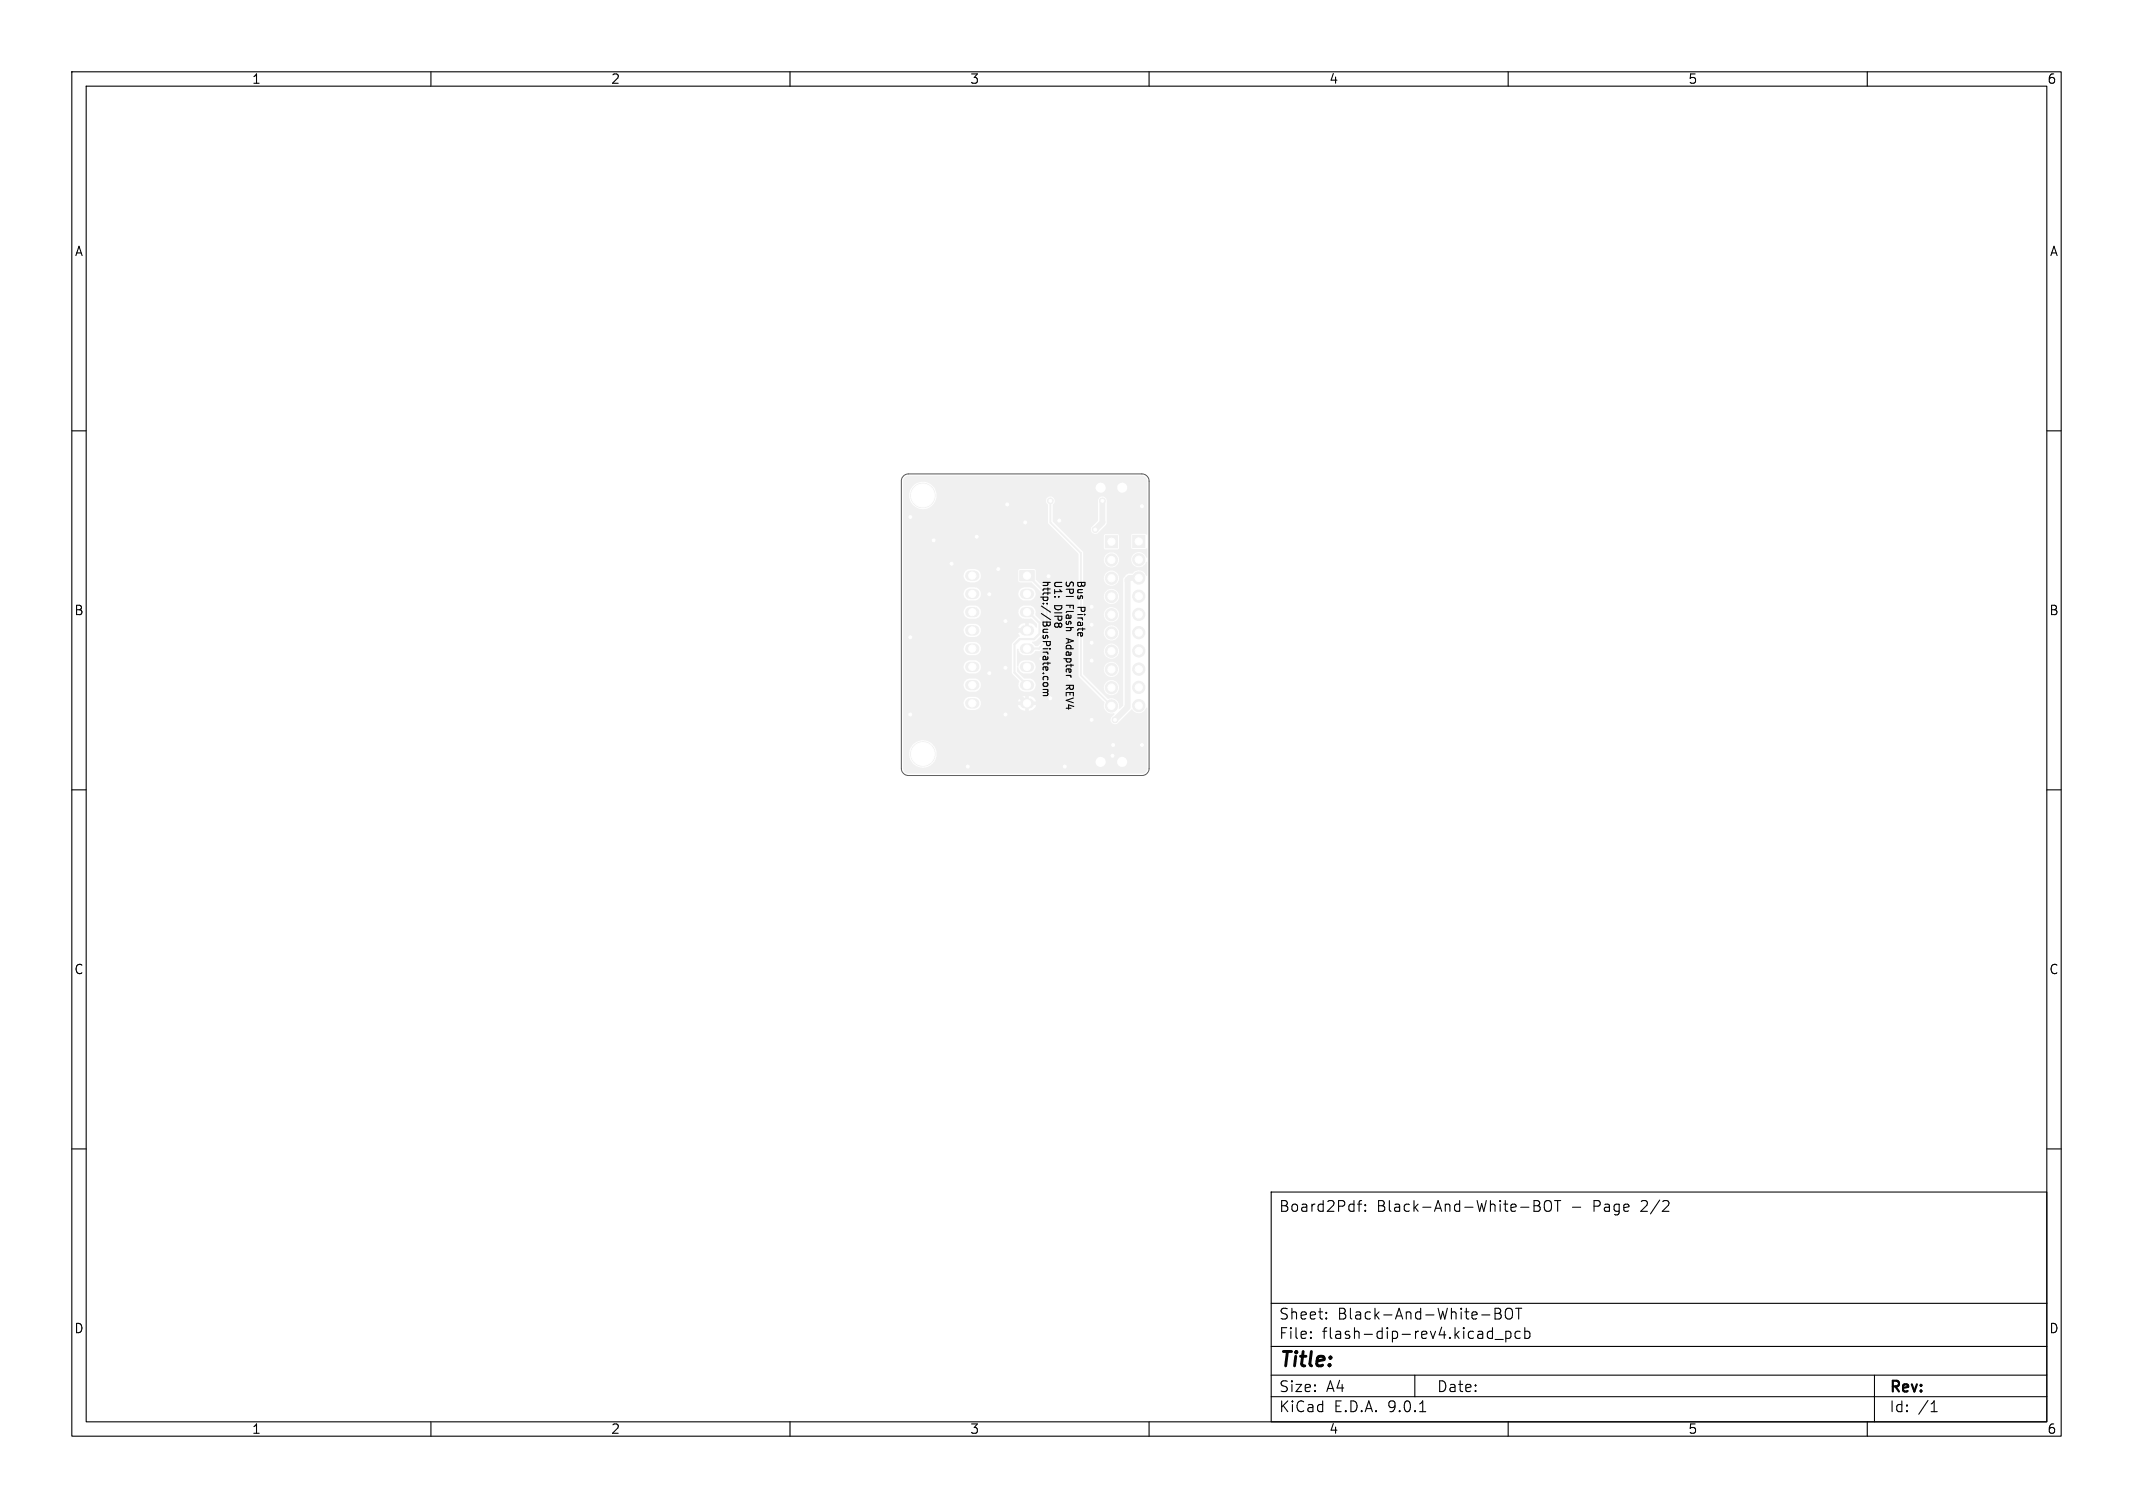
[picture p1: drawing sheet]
<svg xmlns="http://www.w3.org/2000/svg" width="297mm" height="210mm" viewBox="0 0 297 210" stroke-linecap="round" stroke-linejoin="round" font-family="sans-serif">
<g fill="#f0f0f0" stroke="#f0f0f0" stroke-width=".14">
<path d="M142 79.5h2v1.4h-2z"/>
<path d="M157.7 74.6h1.7v1.7h-1.7z"/>
<path d="M153.9 74.6h1.7v1.7h-1.7z"/>
<circle cx="158.6" cy="77.9" r=".85"/>
<circle cx="158.6" cy="80.5" r=".85"/>
<circle cx="158.6" cy="83" r=".85"/>
<circle cx="158.6" cy="85.6" r=".85"/>
<circle cx="158.6" cy="88.1" r=".85"/>
<circle cx="158.6" cy="90.6" r=".85"/>
<circle cx="158.6" cy="93.2" r=".85"/>
<circle cx="158.6" cy="95.7" r=".85"/>
<circle cx="158.6" cy="98.3" r=".85"/>
<circle cx="154.8" cy="78" r=".85"/>
<circle cx="154.8" cy="80.5" r=".85"/>
<circle cx="154.8" cy="83.1" r=".85"/>
<circle cx="154.8" cy="85.6" r=".85"/>
<circle cx="154.8" cy="88.1" r=".85"/>
<circle cx="154.8" cy="90.7" r=".85"/>
<circle cx="154.8" cy="93.2" r=".85"/>
<circle cx="154.8" cy="95.8" r=".85"/>
<circle cx="154.8" cy="98.3" r=".85"/>
<circle cx="128.5" cy="69" r="1.7"/>
<circle cx="128.5" cy="105" r="1.7"/>
<circle cx="146.3" cy="69.7" r=".4"/>
<circle cx="153.5" cy="69.7" r=".4"/>
<circle cx="152.5" cy="73.8" r=".4"/>
<circle cx="155.3" cy="100.2" r=".4"/>
<circle cx="140" cy="99.5" r=".4"/>
<circle cx="148.3" cy="106.8" r=".4"/>
<circle cx="126.8" cy="72" r=".4"/>
<circle cx="152" cy="87" r=".4"/>
<circle cx="134.8" cy="106.8" r=".4"/>
<circle cx="152" cy="92" r=".4"/>
<circle cx="126.8" cy="88.7" r=".4"/>
<circle cx="146.3" cy="97.3" r=".4"/>
<circle cx="152" cy="89.5" r=".4"/>
<circle cx="140.3" cy="70.3" r=".4"/>
<circle cx="137.8" cy="93.8" r=".4"/>
<circle cx="152" cy="100.2" r=".4"/>
<circle cx="154.9" cy="105.2" r=".4"/>
<circle cx="159" cy="103.8" r=".4"/>
<circle cx="149" cy="94.5" r=".4"/>
<circle cx="159" cy="70.5" r=".4"/>
<circle cx="130" cy="75.3" r=".4"/>
<circle cx="137.8" cy="82.8" r=".4"/>
<circle cx="142.8" cy="72.8" r=".4"/>
<circle cx="136" cy="74.8" r=".4"/>
<circle cx="147.5" cy="72.5" r=".4"/>
<circle cx="132.5" cy="78.5" r=".4"/>
<circle cx="146" cy="80.3" r=".4"/>
<circle cx="140" cy="93" r=".4"/>
<circle cx="140" cy="86.5" r=".4"/>
<circle cx="139" cy="79.3" r=".4"/>
<circle cx="155" cy="103.8" r=".4"/>
<circle cx="152" cy="84.5" r=".4"/>
<circle cx="126.8" cy="99.5" r=".4"/>
</g>
<g fill="none" stroke="#f0f0f0" stroke-width="1.4">
<path d="M135.1 82.7h.6M135.1 85.3h.6M135.1 87.8h.6M135.1 90.3h.6M135.1 92.9h.6M135.1 95.4h.6M135.1 98h.6M135.1 80.2h.6M142.7 82.7h.6M142.7 85.3h.6M142.7 87.8h.6M142.7 90.3h.6"/>
<path d="M142.7 92.9h.6M142.7 95.4h.6M142.7 98h.6"/>
</g>
<path d="M146.3 69.8v3l4.2 4.2v17l4.3 4.3" fill="none" stroke="#f0f0f0" stroke-width=".25"/>
<path d="M143 80.2h.2l2.6 2.6v6.5M143 90.3h1.7M143 85.3h.3l1.5 1.5M144.8 88.3l-.8 .7h-2l-.7 .8v3.9l1.7 1.7" fill="none" stroke="#f0f0f0" stroke-width=".3"/>
<path d="M153.5 69.8v3l-1 1M158.6 80.5h-1.3l-.3 .3v17.7l-1.7 1.8" fill="none" stroke="#f0f0f0" stroke-width=".81"/>
<path d="M143 87.8h-1.3l-1.7 1.7v5.5l3 3" fill="none" stroke="#f0f0f0" stroke-width=".61"/>
<path d="M126 66.5l.5-.2h32.5a.75 .75 0 0 1 .8 .7v.9h-2.8a.7 .7 0 0 0-.7-.7 .7 .7 0 0 0-.7 .7h-1.6l-.1-.2a.7 .7 0 0 0-1.1-.3 .7 .7 0 0 0 .2 1.2 .7 .7 0 0 0 1-.7h1.6v.1a.7 .7 0 0 0 .7 .6 .7 .7 0 0 0 .7-.7h2.8v1h-29.4v-.3a1.9 1.9 0 0 0-3.1-1.1 1.9 1.9 0 0 0 .4 3.2 1.9 1.9 0 0 0 2.7-1.8h29.4v.8h-5.7v-.2a.61 .61 0 0 0-.7-.4 .61 .61 0 0 0-.5 .6v2.8l-.9 .9a.61 .61 0 0 0 .1 .8 .61 .61 0 0 0 .8 0l1.2-1.2v-3.3h5.7l-.1 4.7h-2l-.2 .2h-1.7l-.2-.2h-1.7l-.2 .2v1.7l.2 .2h1.8l.1-.2v-1.7h1.7l.1 1.8 1.8 .1 .3-.2 .1 1.3-.2 .1a1.07 1.07 0 0 0-1.1-.8 1.07 1.07 0 0 0-1 1h-1.7v-.2a1.06 1.06 0 0 0-1.8-.5 1.06 1.06 0 0 0 .4 1.8 1.06 1.06 0 0 0 1.4-1.1h1.7v.1a1.08 1.08 0 0 0 1 1 1.08 1.08 0 0 0 1.1-.8l.2 .1v1.8l-.2 .1a1.11 1.11 0 0 0-1.9-.3h-.7l-.5 .5h-.7a1.06 1.06 0 0 0-1.6-.8 1.06 1.06 0 0 0 0 1.8 1.06 1.06 0 0 0 1.6-.8v-.2h.7l-.1 .3v2.3h-.6a1.06 1.06 0 0 0-1.6-.8 1.06 1.06 0 0 0 0 1.8 1.06 1.06 0 0 0 1.6-.8v-.2h.6v2.5h-.6a1.06 1.06 0 0 0-1.6-.8 1.06 1.06 0 0 0 0 1.8 1.06 1.06 0 0 0 1.6-.8v-.2h.6v2.5h-.6a1.06 1.06 0 0 0-1.6-.8 1.06 1.06 0 0 0 0 1.8 1.06 1.06 0 0 0 1.6-.8v-.2h.6v2.6h-.6a1.06 1.06 0 0 0-1.6-.8 1.06 1.06 0 0 0 0 1.8 1.06 1.06 0 0 0 1.6-.8v-.2h.6v2.5h-.6a1.06 1.06 0 0 0-1.6-.8 1.06 1.06 0 0 0 0 1.8 1.06 1.06 0 0 0 1.6-.8v-.2h.6v2.6h-.6a1.06 1.06 0 0 0-1.6-.8 1.06 1.06 0 0 0 0 1.8 1.06 1.06 0 0 0 1.6-.8v-.2h.6v2.5l-.5 .5-.1-.1a1.11 1.11 0 0 0-.4-1.1 1.11 1.11 0 0 0-1.2-.2l-3.4-3.4v-16.9l-4.2-4.4v-2.3a.63 .63 0 0 0 .1-.9 .63 .63 0 0 0-.9 0 .63 .63 0 0 0 .1 .9l.1 2.6 4.2 4.2v5.6h-4.1l-1.9-2v-1.3l-.1-.1h-2.2l-.1 .1v.7h-5.2l-.1-.4-.4-.3a1.94 1.94 0 0 0-1.3-.1 .92 .92 0 0 0-.6 1 .92 .92 0 0 0 .8 .8h.9a.92 .92 0 0 0 .7-1h5.2l.1 .9 1.7 .1 1.5 1.5h-.9l-.1-.3-.4-.4a1.94 1.94 0 0 0-1.2-.1 .92 .92 0 0 0-.7 .8h-5.2l-.1-.3-.4-.4a1.94 1.94 0 0 0-1.3-.1 .92 .92 0 0 0-.6 1 .92 .92 0 0 0 .8 .8h.9a.92 .92 0 0 0 .7-1h5.2v.2a.92 .92 0 0 0 .8 .8h1a.92 .92 0 0 0 .6-1h.9l.3 .3v6.2l-.9 .9h-.4l-.4-.6 .5-.1 .9-.9v-1.7l-1-1.1a.92 .92 0 0 0-.7-1.3 1.43 1.43 0 0 0-1.2 .2l-.3 .3-.1 .4h-5.2l-.1-.4-.3-.3a1.43 1.43 0 0 0-1.2-.2 .92 .92 0 0 0-.8 1 .92 .92 0 0 0 .8 .9l.9-.1a.92 .92 0 0 0 .7-.9h5.2v.1a.92 .92 0 0 0 .8 .9h1.1l.7 .7v.4l-.2 .1a1.06 1.06 0 0 0-.9-.6v.6h-.5v-.6l-.6 .1-.3 .2-.2 .4h.9l-.1 .2h-5.9l-.1-.3-.4-.4a1.94 1.94 0 0 0-1.3-.1 .92 .92 0 0 0-.6 1 .92 .92 0 0 0 .8 .8h.9a.92 .92 0 0 0 .7-1h5.9l.1 .3h-.9l.3 .6-1 .9-.1 .7h-4.3l-.1-.3-.3-.3a1.43 1.43 0 0 0-1.2-.2 .92 .92 0 0 0-.8 .9 .92 .92 0 0 0 .8 1l.9-.1a.92 .92 0 0 0 .7-1h4.3v2.6h-4.3l-.1-.4-.4-.3a1.94 1.94 0 0 0-1.3-.1 .92 .92 0 0 0-.6 1 .92 .92 0 0 0 .8 .8h.9a.92 .92 0 0 0 .7-1h4.3v1l1 1.1-.1 .4h-5.2l-.1-.3-.4-.4a1.94 1.94 0 0 0-1.3-.1 .92 .92 0 0 0-.6 1 .92 .92 0 0 0 .8 .8h.9a.92 .92 0 0 0 .7-1h5.2v.2a.92 .92 0 0 0 .8 .8h1a.92 .92 0 0 0 .6-1 .92 .92 0 0 0-.8-.8h-.8l-1-1v-.6l.2 .1a.92 .92 0 0 0 .8 .8h1a.92 .92 0 0 0 .6-1 .92 .92 0 0 0-.8-.9 1.43 1.43 0 0 0-1.2 .2l-.3 .3-.1 .4h-.2v-2.4l.1-.1 .1 .1a.92 .92 0 0 0 .8 .9l1-.1 .3-.2 .2-.3h.7l1.3-1.3v-6.7h4.1v11.4l3.5 3.6h-9.4l-.4-.5-.5-.3h-.1v.6h-.5v-.6a1.01 1.01 0 0 0-1.1 .8h.9l-.1 .2h-5.9l-.1-.4-.3-.3a1.43 1.43 0 0 0-1.2-.2 .92 .92 0 0 0-.8 1 .92 .92 0 0 0 .8 .9l.9-.1a.92 .92 0 0 0 .7-.9h5.9l.1 .3h-.9a1.01 1.01 0 0 0 1.1 .8v-.6h.5v.6l.5-.1 .4-.5 .1-.2h-.9v-.5h10.3l.1 .1a1.13 1.13 0 0 0 .2 1.2 1.13 1.13 0 0 0 1.1 .3l.1 .2-.4 .4a.61 .61 0 0 0 0 .8 .61 .61 0 0 0 .8 0l2-1.9a1.15 1.15 0 0 0 1.1 .5 1.15 1.15 0 0 0 .9-.8l.2 .1v6.3h-29.4v-.3a1.9 1.9 0 0 0-3.1-1.1 1.9 1.9 0 0 0 .4 3.2 1.9 1.9 0 0 0 2.7-1.8h29.4v1.1h-2.8l-.1-.1a.7 .7 0 0 0-.7-.5 .7 .7 0 0 0-.6 .6h-1.6l-.1-.1a.7 .7 0 0 0-1.1-.3 .7 .7 0 0 0 .2 1.2 .7 .7 0 0 0 1-.8h1.6v.2a.7 .7 0 0 0 .7 .6 .7 .7 0 0 0 .7-.8h2.8v1a.75 .75 0 0 1-.8 .7h-32.5a.75 .75 0 0 1-.7-.7v-40z" fill="#f0f0f0"/>
<g fill="#fff" stroke="#fff" stroke-width=".14">
<circle cx="128.5" cy="69" r="1.6"/>
<circle cx="128.5" cy="105" r="1.6"/>
<circle cx="146.3" cy="69.7" r=".2"/>
<circle cx="153.5" cy="69.8" r=".2"/>
<circle cx="152.5" cy="73.8" r=".2"/>
<circle cx="155.3" cy="100.3" r=".2"/>
<circle cx="140" cy="99.5" r=".2"/>
<circle cx="148.3" cy="106.7" r=".2"/>
<circle cx="126.8" cy="72" r=".2"/>
<circle cx="152" cy="87" r=".2"/>
<circle cx="134.8" cy="106.7" r=".2"/>
<circle cx="152" cy="92" r=".2"/>
<circle cx="126.8" cy="88.7" r=".2"/>
<circle cx="146.3" cy="97.2" r=".2"/>
<circle cx="152" cy="89.5" r=".2"/>
<circle cx="140.3" cy="70.2" r=".2"/>
<circle cx="137.8" cy="93.7" r=".2"/>
<circle cx="152" cy="100.3" r=".2"/>
<circle cx="154.9" cy="105.3" r=".2"/>
<circle cx="159" cy="103.7" r=".2"/>
<circle cx="149" cy="94.5" r=".2"/>
<circle cx="159" cy="70.5" r=".2"/>
<circle cx="130" cy="75.2" r=".2"/>
<circle cx="137.8" cy="82.8" r=".2"/>
<circle cx="142.8" cy="72.8" r=".2"/>
<circle cx="136" cy="74.8" r=".2"/>
<circle cx="147.5" cy="72.5" r=".2"/>
<circle cx="132.5" cy="78.5" r=".2"/>
<circle cx="146" cy="80.2" r=".2"/>
<circle cx="140" cy="93" r=".2"/>
<circle cx="140" cy="86.5" r=".2"/>
<circle cx="139" cy="79.2" r=".2"/>
<circle cx="155" cy="103.7" r=".2"/>
<circle cx="152" cy="84.5" r=".2"/>
<circle cx="126.8" cy="99.5" r=".2"/>
<circle cx="153.3" cy="67.9" r=".45"/>
<circle cx="156.3" cy="67.9" r=".45"/>
<circle cx="143" cy="80.2" r=".5"/>
<circle cx="143" cy="82.7" r=".5"/>
<circle cx="143" cy="85.2" r=".5"/>
<circle cx="143" cy="87.8" r=".5"/>
<circle cx="143" cy="90.3" r=".5"/>
<circle cx="143" cy="92.9" r=".5"/>
<circle cx="143" cy="95.4" r=".5"/>
<circle cx="143" cy="97.9" r=".5"/>
<circle cx="135.4" cy="97.9" r=".5"/>
<circle cx="135.4" cy="95.4" r=".5"/>
<circle cx="135.4" cy="92.9" r=".5"/>
<circle cx="135.4" cy="90.3" r=".5"/>
<circle cx="135.4" cy="87.8" r=".5"/>
<circle cx="135.4" cy="85.2" r=".5"/>
<circle cx="135.4" cy="82.7" r=".5"/>
<circle cx="135.4" cy="80.2" r=".5"/>
<circle cx="158.6" cy="75.4" r=".5"/>
<circle cx="158.6" cy="77.9" r=".5"/>
<circle cx="158.6" cy="80.5" r=".5"/>
<circle cx="158.6" cy="83" r=".5"/>
<circle cx="158.6" cy="85.6" r=".5"/>
<circle cx="158.6" cy="88.1" r=".5"/>
<circle cx="158.6" cy="90.6" r=".5"/>
<circle cx="158.6" cy="93.2" r=".5"/>
<circle cx="158.6" cy="95.7" r=".5"/>
<circle cx="158.6" cy="98.3" r=".5"/>
<circle cx="154.8" cy="75.4" r=".5"/>
<circle cx="154.8" cy="78" r=".5"/>
<circle cx="154.8" cy="80.5" r=".5"/>
<circle cx="154.8" cy="83.1" r=".5"/>
<circle cx="154.8" cy="85.6" r=".5"/>
<circle cx="154.8" cy="88.1" r=".5"/>
<circle cx="154.8" cy="90.7" r=".5"/>
<circle cx="154.8" cy="93.2" r=".5"/>
<circle cx="154.8" cy="95.8" r=".5"/>
<circle cx="154.8" cy="98.3" r=".5"/>
<circle cx="156.3" cy="106.1" r=".45"/>
<circle cx="153.3" cy="106.1" r=".45"/>
</g>
<g fill="none" stroke="#000" stroke-width=".15">
<path d="M10 10h277v190h-277zM12 12h273v186h-273zM60 10v2M110 10v2M160 10v2M210 10v2M260 10v2M10 60h2M285 60h2M145.2 93.8h.1M145.2 96h.7M145.2 96.4h.6"/>
<path d="M145.3 94.7l-.1-.3 .2-.2 .5 .1v.4M145.3 95.2l.4-.1 .2 .1v.2l-.2 .2h-.3l-.2-.2zM145.8 96.4l.1 .2v.2l-.7 .1M145.8 96l.1 .3-.1 .1M148.5 95.4h1v.4M148.9 95.4v.4M150.4 88.1l.1 .5 .2-.1M10 110h2M285 110h2M10 160h2M177 166h108v32h-108zM189 167.7h.6"/>
<path d="M189.6 167.2l-.3 .1-.1 .1v1.3M190.1 168.6h.1l-.1 .1M190.1 168.6h-.1l.1 .1M190.1 167.8v.1M190.1 168.6v.1M190.1 167.8h.1l-.1 .1M190.1 167.8h-.1l.1 .1M213.6 167.2l.6 .1a.36 .36 0 0 1 .2 .3 .36 .36 0 0 1-.3 .3 .4 .4 0 0 1 .4 .4 .4 .4 0 0 1-.3 .4h-.6zM213.6 167.9h.5M215.2 167.3a.5 .5 0 0 1 .6-.1 .5 .5 0 0 1 .2 .5v.5a.5 .5 0 0 1-.5 .5 .5 .5 0 0 1-.5-.5v-.5zM216.5 167.2h.8M216.9 167.2v1.5"/>
<path d="M232.2 167.3a.41 .41 0 0 1 .1 .5l-.8 .9h.9M285 160h2M60 198v2M110 198v2M160 198v2M177 194.5h108M177 191.5h108M177 187.5h108M177 181.5h108M182.5 186.3h.1l-.1 .1M182.5 186.3v.1M182.5 185.5v.1"/>
<path d="M182.5 185.5h.1l-.1 .1M184.7 183.6v.1M184.7 183.6h-.1l.1 .1M184.7 182.8v.1M184.7 182.8h-.1l.1 .1M197 191.5v3M197.7 196.6h.8M207.2 186.3l.2 .1 .4-.1M207.2 185.5l.2-.1 .4 .1M207.8 184.9v1.5M208.2 186.5h1.1M208.2 182.2l.6 .1a.36 .36 0 0 1 .2 .3 .36 .36 0 0 1-.3 .3 .4 .4 0 0 1 .3 .4 .4 .4 0 0 1-.3 .4h-.5z"/>
<path d="M208.2 182.9h.5M209.7 185.5l.4-.1 .3 .3v.4l-.2 .2-.1 .1-.4-.1M209.7 185.4v1.5M209.8 182.3a.5 .5 0 0 1 .5-.1 .5 .5 0 0 1 .3 .5v.5a.5 .5 0 0 1-.5 .5 .5 .5 0 0 1-.5-.5v-.5zM210 198v2M211 182.2h.9M211.5 182.2v1.5M211.7 185.5l-.5-.1-.2 .3v.4l.1 .2 .1 .1 .5-.1M212.3 185.5l.4-.1 .3 .3v.4l-.1 .2-.2 .1-.4-.1M212.3 184.9v1.5M260 198v2M261 191.5v6.5"/>
<path d="M268.9 196.6h.8M269 195.5l.3-.4v1.5"/>
</g>
<path d="M125.8 66.3l.3-.2 .4-.1h32.5a1 1 0 0 1 1 1v40a1 1 0 0 1-1 1h-32.5a1 1 0 0 1-1-1v-40l.1-.4z" fill="none" stroke="#575757" stroke-width=".14"/>
<text font-size="2.8" x="178" y="190.9">Title:</text>
<g font-size="2.1">
<text x="178" y="169">Board2Pdf:</text>
<text x="191.7" y="169">Black-And-White-BOT</text>
<text x="218.8" y="169">-</text>
<text x="222" y="169">Page</text>
<text x="228.7" y="169">2/2</text>
<text x="178" y="184">Sheet:</text>
<text x="186.2" y="184">Black-And-White-BOT</text>
<text x="178" y="186.7">File:</text>
<text x="184.1" y="186.7">flash-dip-rev4.kicad_pcb</text>
<text x="178" y="196.9">KiCad</text>
<text x="178" y="194.1">Size:</text>
<text x="184.7" y="194.1">A4</text>
<text x="185.7" y="196.9">E.D.A.</text>
<text x="193.3" y="196.9">9.0.1</text>
<text x="200" y="194.1">Date:</text>
<text x="263" y="194.3">Rev:</text>
<text x="263" y="196.9">Id:</text>
<text x="267.1" y="196.9">/1</text>
</g>
<g font-size="1.8">
<text x="35" y="11.9">1</text>
<text x="85" y="11.9">2</text>
<text x="135" y="11.9">3</text>
<text x="185" y="11.9">4</text>
<text x="235" y="11.9">5</text>
<text x="285" y="11.9">6</text>
<text x="10.3" y="35.9">A</text>
<text x="285.4" y="35.9">A</text>
<text x="10.3" y="85.9">B</text>
<text x="285.3" y="85.9">B</text>
<text x="10.3" y="135.9">C</text>
<text x="285.3" y="135.9">C</text>
<text x="10.3" y="185.9">D</text>
<text x="285.3" y="185.9">D</text>
<text x="35" y="199.9">1</text>
<text x="85" y="199.9">2</text>
<text x="135" y="199.9">3</text>
<text x="185" y="199.9">4</text>
<text x="235" y="199.9">5</text>
<text x="285" y="199.9">6</text>
</g>
<g font-size="1.4">
<text x="145.1" y="80.8" transform="rotate(90 145.1 80.8)">http://BusPirate.com</text>
<text x="146.7" y="80.8" transform="rotate(90 146.7 80.8)">U1:</text>
<text x="148.3" y="80.8" transform="rotate(90 148.3 80.8)">SPI</text>
<text x="149.9" y="80.8" transform="rotate(90 149.9 80.8)">Bus</text>
<text x="146.7" y="84.3" transform="rotate(90 146.7 84.3)">DIP8</text>
<text x="148.3" y="84.2" transform="rotate(90 148.3 84.2)">Flash</text>
<text x="148.3" y="89.2" transform="rotate(90 148.3 89.2)">Adapter</text>
<text x="149.9" y="84.5" transform="rotate(90 149.9 84.5)">Pirate</text>
<text x="148.3" y="95.9" transform="rotate(90 148.3 95.9)">REV4</text>
</g>
</svg>
